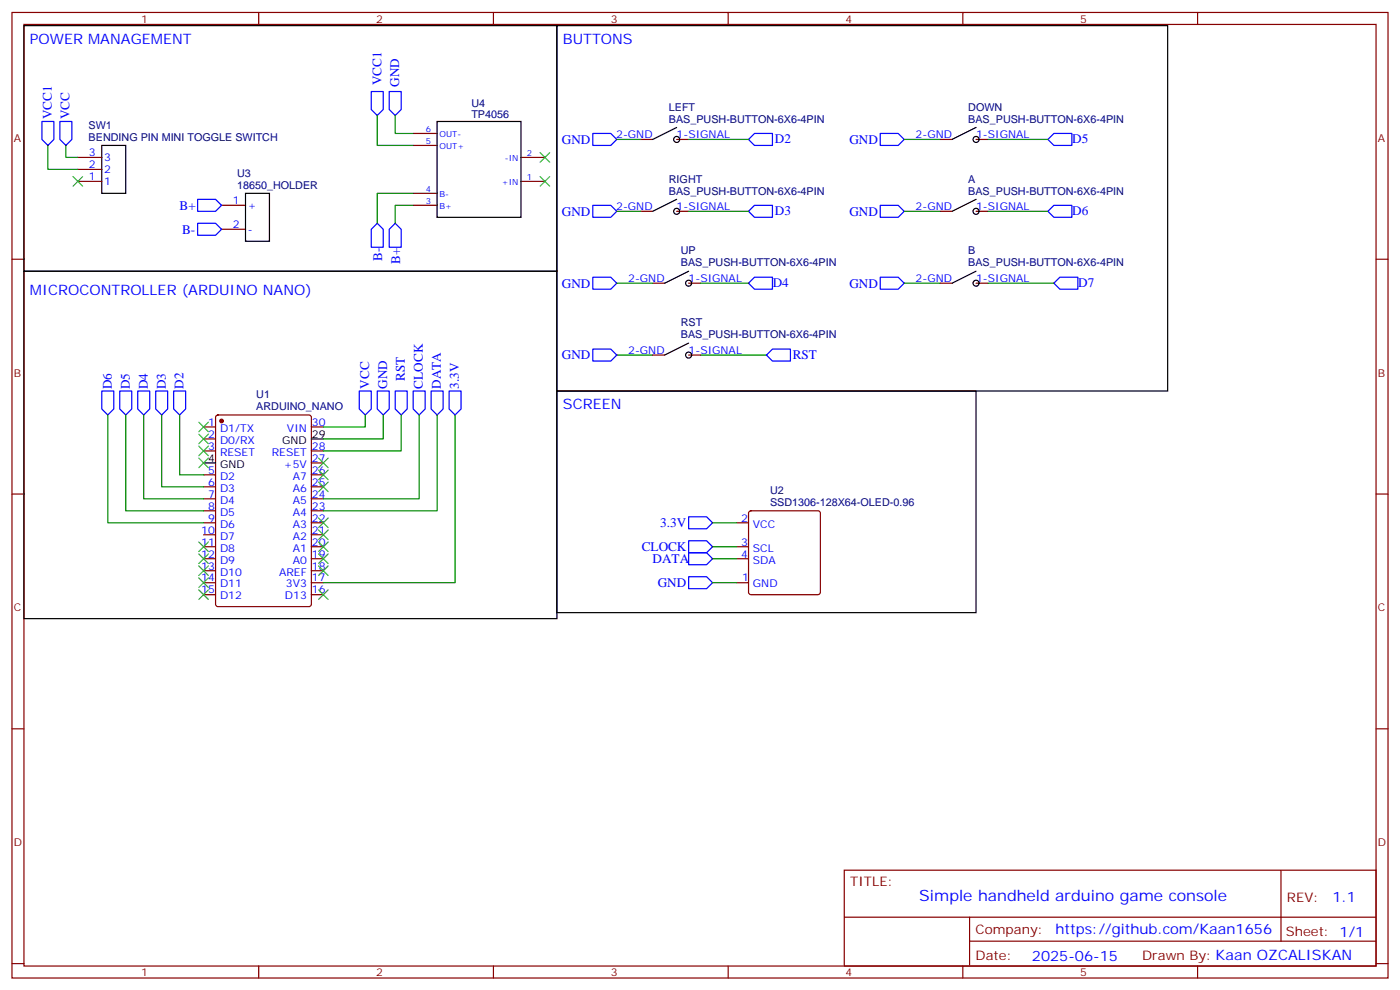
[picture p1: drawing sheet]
<svg xmlns="http://www.w3.org/2000/svg" width="412mm" height="292mm" viewBox="0 0 412 292" stroke-linecap="round" stroke-linejoin="round" font-family="sans-serif">
<g fill="none" stroke="#870000" stroke-width=".35">
<path d="M3.5 3.7h405.4v284.3h-405.4zM7.1 7.2h398.2v277.3h-398.2zM76.2 3.7v3.5M145.3 3.7v3.5M214.5 3.7v3.5M283.6 3.7v3.5M352.8 3.7v3.5M121.7 39.3h7.1M22.9 53.4h7.1M22.9 49.9h7.1M22.9 46.4h7.1M121.7 56.9h7.1"/>
<path d="M121.7 42.8h7.1M153.5 53.4h7M153.5 46.4h7M188.7 41.1h3.6M199.3 41.1h3.5M276.9 41.1h3.6M287.5 41.1h3.5M3.5 76.3h3.6M65.3 60.5h7M65.3 67.5h7M121.7 60.5h7.1M188.7 62.2h3.6"/>
<path d="M199.3 62.2h3.5M276.9 62.2h3.6M287.5 62.2h3.5M405.3 76.3h3.6M192.3 83.4h3.5M202.8 83.4h3.6M276.9 83.4h3.6M287.5 83.4h3.5M192.3 104.6h3.5M202.8 104.6h3.6M60 125.7h3.5M60 129.3h3.5"/>
<path d="M60 132.8h3.5M60 139.8h3.5M63.7 122.4l.5-.2h26.8l.7 .4v55.3l-.4 .7h-27.1l-.6-.4-.1-55.3zM91.7 125.7h3.5M91.7 132.8h3.5M91.7 139.8h3.5M91.7 136.3h3.5M3.5 145.5h3.6M60 143.4h3.5M60 146.9h3.5M60 150.4h3.5M60 154h3.5"/>
<path d="M60 157.5h3.5M91.7 143.4h3.5M91.7 146.9h3.5M91.7 150.4h3.5M91.7 154h3.5M91.7 157.5h3.5M217 154h3.5M220.7 150.6l.5-.2h19.7l.5 .2 .3 .5v23.3l-.3 .5-.5 .2h-19.7l-.5-.2-.2-.5v-23.3zM405.3 145.5h3.6M60 161h3.5M60 164.5h3.5M60 168.1h3.5"/>
<path d="M60 171.6h3.5M60 175.1h3.5M91.7 161h3.5M91.7 164.5h3.5M91.7 168.1h3.5M91.7 171.6h3.5M91.7 175.1h3.5M217 161h3.5M217 164.5h3.5M217 171.6h3.5M3.5 214.6h3.6M405.3 214.6h3.6"/>
<path d="M248.7 256.3h156.6v28.2h-156.6zM377.3 256.3v20.9M248.7 270.1h156.5M285.6 277.2h119.6M285.6 270.1v14.1M3.5 283.8h3.6M76.2 284.5v3.5M145.3 284.5v3.5M214.5 284.5v3.5M283.6 284.5v3.5M352.8 284.5v3.5M405.3 283.8h3.6"/>
</g>
<circle cx="65.3" cy="124" r=".53" fill="#870000" stroke="#870000" stroke-width=".35"/>
<g fill="none" stroke="#000" stroke-width=".35">
<path d="M7.1 7.5h156.9v72.4h-156.9zM164 7.5h180v107.6h-180zM128.8 35.8h24.7v28.2h-24.7zM199.3 37.5l-7 3.6M287.5 37.5l-7 3.6M30 42.8h7v14.1h-7zM72.3 56.9h7.1v14.1h-7.1zM199.3 58.7l-7 3.5M287.5 58.7l-7 3.5M7.1 79.9h156.9v102.3h-156.9zM202.8 79.9l-7 3.5M287.5 79.9l-7 3.5"/>
<path d="M164 115.1h123.5v65.3h-123.5zM202.8 101l-7 3.6M60 136.3h3.5M91.7 129.3h3.5"/>
<circle cx="199.3" cy="41.1" r=".88"/>
<circle cx="287.5" cy="41.1" r=".88"/>
<circle cx="199.3" cy="62.2" r=".88"/>
<circle cx="287.5" cy="62.2" r=".88"/>
<circle cx="202.8" cy="83.4" r=".88"/>
<circle cx="287.5" cy="83.4" r=".88"/>
<circle cx="202.8" cy="104.6" r=".88"/>
</g>
<g fill="none" stroke="#00f" stroke-width=".35">
<path d="M12.3 35.8h3.6v5.3l-1.8 1.7-1.8-1.7zM17.6 35.8h3.6v5.3l-1.8 1.7-1.8-1.7zM109.4 27h3.5v5.2l-1.8 1.8-1.7-1.8zM114.7 27h3.5v5.2l-1.8 1.8-1.7-1.8zM174.6 39.3h5.3l1.8 1.8-1.8 1.7h-5.3zM259.3 39.3h5.3l1.7 1.8-1.7 1.7h-5.3zM58.2 58.7h5.3l1.8 1.8-1.8 1.7h-5.3zM220.5 41.1l1.7-1.8h5.3v3.5h-5.3zM308.7 41.1l1.7-1.8h5.3v3.5h-5.3zM58.2 65.8h5.3l1.8 1.7-1.8 1.8h-5.3zM111.1 65.8l1.8 1.7v5.3h-3.5v-5.3zM116.4 65.8l1.8 1.7v5.3h-3.5v-5.3z"/>
<path d="M174.6 60.5h5.3l1.8 1.7-1.8 1.8h-5.3zM220.5 62.2l1.7-1.7h5.3v3.5h-5.3zM259.3 60.5h5.3l1.7 1.7-1.7 1.8h-5.3zM310.4 60.5h5.3v3.5h-5.3l-1.7-1.8zM174.6 81.6h5.3l1.8 1.8-1.8 1.8h-5.3zM220.5 83.4l1.7-1.8h5.3v3.6h-5.3zM259.3 81.6h5.3l1.7 1.8-1.7 1.8h-5.3zM310.4 83.4l1.8-1.8h5.3v3.6h-5.3zM30 115.1h3.5v5.3l-1.8 1.8-1.7-1.8zM35.3 115.1h3.5v5.3l-1.8 1.8-1.7-1.8zM40.6 115.1h3.5v5.3l-1.8 1.8-1.7-1.8zM45.9 115.1h3.5v5.3l-1.8 1.8-1.7-1.8z"/>
<path d="M51.2 115.1h3.5v5.3l-1.8 1.8-1.7-1.8zM105.8 115.1h3.6v5.3l-1.8 1.8-1.8-1.8zM111.1 115.1h3.6v5.3l-1.8 1.8-1.8-1.8zM116.4 115.1h3.5v5.3l-1.7 1.8-1.8-1.8zM121.7 115.1h3.5v5.3l-1.7 1.8-1.8-1.8zM127 115.1h3.5v5.3l-1.7 1.8-1.8-1.8zM132.3 115.1h3.5v5.3l-1.7 1.8-1.8-1.8zM174.6 102.8h5.3l1.8 1.8-1.8 1.7h-5.3zM225.8 104.6l1.7-1.8h5.3v3.5h-5.3zM202.8 159.2h5.3l1.8 1.8-1.8 1.8h-5.3zM202.8 152.2h5.3l1.8 1.8-1.8 1.7h-5.3zM202.8 169.8h5.3l1.8 1.8-1.8 1.8h-5.3z"/>
<path d="M202.8 162.8h5.3l1.8 1.7-1.8 1.8h-5.3z"/>
</g>
<g fill="none" stroke="#008700" stroke-width=".35">
<path d="M111.1 34v8.8h10.6M116.4 34v5.3h5.3M14.1 42.8v7.1h8.8M19.4 42.8v3.6h3.5M121.7 56.9h-10.6v8.9M181.7 41.1h7M202.8 41.1h17.7M266.3 41.1h10.6M291 41.1h17.7M121.7 60.5h-5.3v5.3M181.7 62.2h7M202.8 62.2h17.7"/>
<path d="M266.3 62.2h10.6M291 62.2h17.7M181.7 83.4h10.6M206.4 83.4h14.1M266.3 83.4h10.6M291 83.4h19.4M181.7 104.6h10.6M206.4 104.6h19.4M31.7 122.2v31.8h28.3M37 122.2v28.2h23M42.3 122.2v24.7h17.7M47.6 122.2v21.2h12.4"/>
<path d="M52.9 122.2v17.6h7.1M107.6 122.2v3.5h-12.4M112.9 122.2v7.1h-17.7M118.2 122.2v10.6h-23M123.5 122.2v24.7h-28.3M128.8 122.2v28.2h-33.6M134.1 122.2v49.4h-38.9M209.9 154h7.1M209.9 171.6h7.1M209.9 161h7.1M209.9 164.5h7.1"/>
</g>
<g fill="none" stroke="#3c3" stroke-width=".35">
<path d="M21.5 52l2.8 2.8M24.3 52l-2.8 2.8M159.1 52l2.8 2.8M159.1 44.9l2.8 2.9M161.9 52l-2.8 2.8M161.9 44.9l-2.8 2.9M58.6 124.3l2.8 2.8M58.6 127.8l2.8 2.9M58.6 131.4l2.8 2.8M58.6 134.9l2.8 2.8M61.4 124.3l-2.8 2.8M61.4 127.8l-2.8 2.9"/>
<path d="M61.4 131.4l-2.8 2.8M61.4 134.9l-2.8 2.8M93.8 134.9l2.9 2.8M93.8 138.4l2.9 2.9M96.7 134.9l-2.9 2.8M96.7 138.4l-2.9 2.9M58.6 159.6l2.8 2.8M61.4 159.6l-2.8 2.8M93.8 142l2.9 2.8M93.8 152.5l2.9 2.9M93.8 156.1l2.9 2.8M93.8 159.6l2.9 2.8"/>
<path d="M96.7 142l-2.9 2.8M96.7 152.5l-2.9 2.9M96.7 156.1l-2.9 2.8M96.7 159.6l-2.9 2.8M58.6 163.1l2.8 2.8M58.6 166.7l2.8 2.8M58.6 170.2l2.8 2.8M58.6 173.7l2.8 2.8M61.4 170.2l-2.8 2.8M61.4 173.7l-2.8 2.8M61.4 163.1l-2.8 2.8M61.4 166.7l-2.8 2.8"/>
<path d="M93.8 163.1l2.9 2.8M93.8 166.7l2.9 2.8M93.8 173.7l2.9 2.8M96.7 163.1l-2.9 2.8M96.7 166.7l-2.9 2.8M96.7 173.7l-2.9 2.8"/>
</g>
<text font-size="4.6" fill="#00f" x="270.8" y="265.3">Simple handheld arduino game console</text>
<g font-size="4.2" fill="#00f">
<text x="8.8" y="12.8">POWER MANAGEMENT</text>
<text x="165.8" y="12.8">BUTTONS</text>
<text x="8.8" y="86.9">MICROCONTROLLER (ARDUINO NANO)</text>
<text x="165.8" y="120.4">SCREEN</text>
<text x="392.5" y="265.5">1.1</text>
<text x="310.9" y="275.1">https://github.com/Kaan1656</text>
<text x="304" y="282.9">2025-06-15</text>
</g>
<g font-size="3.9" fill="#00f">
<text x="112.4" y="25.1" transform="rotate(-90 112.4 25.1)">VCC1</text>
<text x="117.6" y="25.5" transform="rotate(-90 117.6 25.5)">GND</text>
<text x="15.2" y="35.1" transform="rotate(-90 15.2 35.1)">VCC1</text>
<text x="20.5" y="35.1" transform="rotate(-90 20.5 35.1)">VCC</text>
<text x="165.5" y="42.3">GND</text>
<text x="228.2" y="42.2">D2</text>
<text x="250.2" y="42.3">GND</text>
<text x="315.8" y="42.1">D5</text>
<text x="52.9" y="61.7">B+</text>
<text x="165.5" y="63.5">GND</text>
<text x="228.2" y="63.3">D3</text>
<text x="250.2" y="63.5">GND</text>
<text x="315.8" y="63.3">D6</text>
<text x="53.7" y="68.8">B-</text>
<text x="112.5" y="76.9" transform="rotate(-90 112.5 76.9)">B-</text>
<text x="117.8" y="77.8" transform="rotate(-90 117.8 77.8)">B+</text>
<text x="165.5" y="84.7">GND</text>
<text x="227.6" y="84.4">D4</text>
<text x="250.2" y="84.7">GND</text>
<text x="317.6" y="84.4">D7</text>
<text x="165.5" y="105.8">GND</text>
<text x="233.5" y="105.6">RST</text>
<text x="119.2" y="112.2" transform="rotate(-90 119.2 112.2)">RST</text>
<text x="33" y="114.6" transform="rotate(-90 33 114.6)">D6</text>
<text x="38.2" y="114.6" transform="rotate(-90 38.2 114.6)">D5</text>
<text x="43.5" y="114.6" transform="rotate(-90 43.5 114.6)">D4</text>
<text x="48.8" y="114.6" transform="rotate(-90 48.8 114.6)">D3</text>
<text x="54" y="114.4" transform="rotate(-90 54 114.4)">D2</text>
<text x="108.7" y="114.4" transform="rotate(-90 108.7 114.4)">VCC</text>
<text x="114" y="114.4" transform="rotate(-90 114 114.4)">GND</text>
<text x="124.6" y="114.4" transform="rotate(-90 124.6 114.4)">CLOCK</text>
<text x="129.9" y="114.4" transform="rotate(-90 129.9 114.4)">DATA</text>
<text x="135.1" y="114.4" transform="rotate(-90 135.1 114.4)">3.3V</text>
<text x="194.5" y="155.3">3.3V</text>
<text x="189.1" y="162.3">CLOCK</text>
<text x="192.2" y="165.8">DATA</text>
<text x="193.8" y="172.9">GND</text>
</g>
<g font-size="3.9" fill="#800">
<text x="250.5" y="260.8">TITLE:</text>
<text x="379.1" y="265.5">REV:</text>
<text x="287.4" y="275">Company:</text>
<text x="378.7" y="275.7">Sheet: 1/1</text>
<text x="287.4" y="282.7">Date:</text>
<text x="336.4" y="282.8">Drawn By: Kaan OZCALISKAN</text>
</g>
<g font-size="3.2" fill="#800">
<text x="41.6" y="6.7">1</text>
<text x="110.8" y="6.7">2</text>
<text x="179.9" y="6.7">3</text>
<text x="249.1" y="6.7">4</text>
<text x="318.2" y="6.7">5</text>
<text x="4.1" y="41.8">A</text>
<text x="405.9" y="41.8">A</text>
<text x="4.1" y="110.9">B</text>
<text x="405.9" y="110.9">B</text>
<text x="4.1" y="180.1">C</text>
<text x="405.9" y="180.1">C</text>
<text x="4.1" y="249.2">D</text>
<text x="405.9" y="249.2">D</text>
<text x="41.6" y="287.5">1</text>
<text x="110.8" y="287.5">2</text>
<text x="179.9" y="287.5">3</text>
<text x="249.1" y="287.5">4</text>
<text x="318.2" y="287.5">5</text>
</g>
<g font-size="3.2" fill="#000080">
<text x="138.9" y="34.7">TP4056</text>
<text x="138.9" y="31.4">U4</text>
<text x="197" y="32.6">LEFT</text>
<text x="285.2" y="32.6">DOWN</text>
<text x="26.1" y="41.4">BENDING PIN MINI TOGGLE SWITCH</text>
<text x="26.1" y="37.9">SW1</text>
<text x="197" y="36.1">BAS_PUSH-BUTTON-6X6-4PIN</text>
<text x="285.2" y="36.1">BAS_PUSH-BUTTON-6X6-4PIN</text>
<text x="69.8" y="52">U3</text>
<text x="197" y="53.8">RIGHT</text>
<text x="285.2" y="53.8">A</text>
<text x="69.8" y="55.5">18650_HOLDER</text>
<text x="197" y="57.3">BAS_PUSH-BUTTON-6X6-4PIN</text>
<text x="285.2" y="57.3">BAS_PUSH-BUTTON-6X6-4PIN</text>
<text x="200.6" y="74.9">UP</text>
<text x="285.2" y="74.9">B</text>
<text x="200.6" y="78.5">BAS_PUSH-BUTTON-6X6-4PIN</text>
<text x="285.2" y="78.5">BAS_PUSH-BUTTON-6X6-4PIN</text>
<text x="200.6" y="99.6">BAS_PUSH-BUTTON-6X6-4PIN</text>
<text x="200.6" y="96.1">RST</text>
<text x="75.5" y="117.3">U1</text>
<text x="75.5" y="120.8">ARDUINO_NANO</text>
<text x="226.8" y="149">SSD1306-128X64-OLED-0.96</text>
<text x="226.8" y="145.5">U2</text>
</g>
<g font-size="3.2" fill="#00f">
<text x="181.5" y="40.7">2-GND</text>
<text x="199.3" y="40.7">1-SIGNAL</text>
<text x="269.7" y="40.7">2-GND</text>
<text x="287.5" y="40.7">1-SIGNAL</text>
<text x="26.2" y="46">3</text>
<text x="30.7" y="47.4">3</text>
<text x="26.2" y="53.1">1</text>
<text x="26.2" y="49.5">2</text>
<text x="30.7" y="50.9">2</text>
<text x="30.7" y="54.5">1</text>
<text x="68.5" y="60.1">1</text>
<text x="73" y="61.5">+</text>
<text x="181.5" y="61.9">2-GND</text>
<text x="199.3" y="61.9">1-SIGNAL</text>
<text x="269.7" y="61.9">2-GND</text>
<text x="287.5" y="61.9">1-SIGNAL</text>
<text x="68.5" y="67.2">2</text>
<text x="73" y="68.6">-</text>
<text x="185.1" y="83">2-GND</text>
<text x="202.8" y="83">1-SIGNAL</text>
<text x="269.7" y="83">2-GND</text>
<text x="287.5" y="83">1-SIGNAL</text>
<text x="185.1" y="104.2">2-GND</text>
<text x="202.8" y="104.2">1-SIGNAL</text>
<text x="61.3" y="125.4">1</text>
<text x="91.9" y="125.4">30</text>
<text x="61.3" y="128.9">2</text>
<text x="64.8" y="127.1">D1/TX</text>
<text x="64.8" y="130.7">D0/RX</text>
<text x="84.5" y="127.1">VIN</text>
<text x="61.3" y="132.4">3</text>
<text x="64.8" y="134.2">RESET</text>
<text x="80.1" y="134.2">RESET</text>
<text x="83.6" y="137.7">+5V</text>
<text x="91.9" y="136">27</text>
<text x="91.9" y="132.4">28</text>
<text x="61.3" y="139.5">5</text>
<text x="61.3" y="143">6</text>
<text x="64.8" y="141.3">D2</text>
<text x="86.2" y="141.3">A7</text>
<text x="91.9" y="143">25</text>
<text x="91.9" y="139.5">26</text>
<text x="61.3" y="146.5">7</text>
<text x="64.8" y="144.8">D3</text>
<text x="64.8" y="148.3">D4</text>
<text x="86.2" y="148.3">A5</text>
<text x="86.2" y="144.8">A6</text>
<text x="91.9" y="146.5">24</text>
<text x="61.3" y="150.1">8</text>
<text x="61.3" y="153.6">9</text>
<text x="64.8" y="151.8">D5</text>
<text x="64.8" y="155.4">D6</text>
<text x="86.2" y="155.4">A3</text>
<text x="86.2" y="151.8">A4</text>
<text x="91.9" y="153.6">22</text>
<text x="91.9" y="150.1">23</text>
<text x="218.3" y="153.6">2</text>
<text x="221.8" y="155.4">VCC</text>
<text x="59.3" y="157.1">10</text>
<text x="59.3" y="160.7">11</text>
<text x="64.8" y="158.9">D7</text>
<text x="86.2" y="158.9">A2</text>
<text x="91.9" y="160.7">20</text>
<text x="91.9" y="157.1">21</text>
<text x="218.3" y="160.7">3</text>
<text x="59.3" y="164.2">12</text>
<text x="59.3" y="167.7">13</text>
<text x="64.8" y="162.4">D8</text>
<text x="64.8" y="165.9">D9</text>
<text x="86.2" y="165.9">A0</text>
<text x="86.2" y="162.4">A1</text>
<text x="91.9" y="167.7">18</text>
<text x="91.9" y="164.2">19</text>
<text x="218.3" y="164.2">4</text>
<text x="221.8" y="162.4">SCL</text>
<text x="221.8" y="165.9">SDA</text>
<text x="59.3" y="171.2">14</text>
<text x="64.8" y="169.5">D10</text>
<text x="64.8" y="173">D11</text>
<text x="82.2" y="169.5">AREF</text>
<text x="84.2" y="173">3V3</text>
<text x="91.9" y="171.2">17</text>
<text x="218.6" y="171.2">1</text>
<text x="221.8" y="173">GND</text>
<text x="59.3" y="174.8">15</text>
<text x="64.8" y="176.5">D12</text>
<text x="83.9" y="176.5">D13</text>
<text x="91.9" y="174.8">16</text>
</g>
<g font-size="3.2">
<text x="83.1" y="130.7">GND</text>
<text x="91.9" y="128.9">29</text>
<text x="61.3" y="136">4</text>
<text x="64.8" y="137.7">GND</text>
</g>
<g font-size="2.5" fill="#00f">
<text x="125.4" y="38.9">6</text>
<text x="129.5" y="40.4">OUT-</text>
<text x="125.4" y="42.5">5</text>
<text x="129.5" y="43.9">OUT+</text>
<text x="148.7" y="47.4">-IN</text>
<text x="155.2" y="46">2</text>
<text x="155.2" y="53.1">1</text>
<text x="125.4" y="56.6">4</text>
<text x="129.5" y="58">B-</text>
<text x="147.8" y="54.5">+IN</text>
<text x="125.4" y="60.1">3</text>
<text x="129.5" y="61.5">B+</text>
</g>
</svg>
